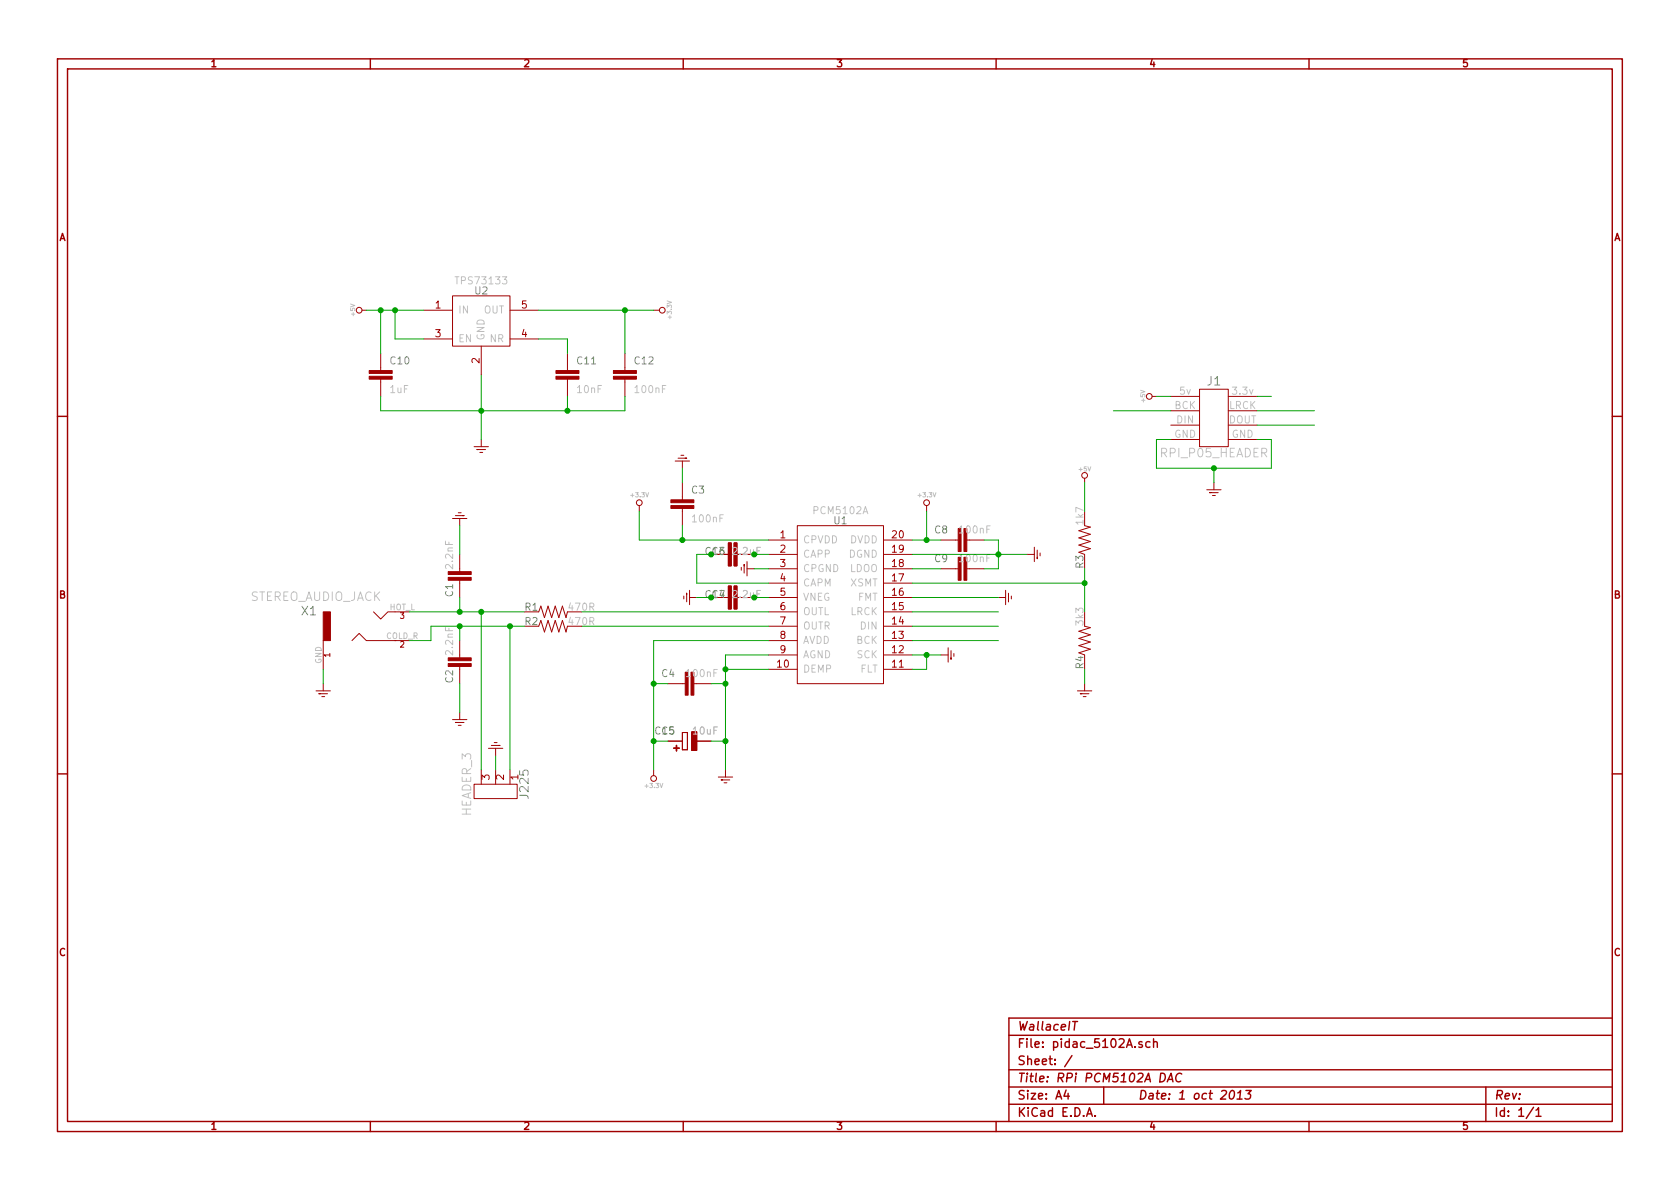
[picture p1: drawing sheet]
<svg xmlns="http://www.w3.org/2000/svg" width="297mm" height="210mm" viewBox="0 0 297 210" stroke-linecap="round" stroke-linejoin="round" font-family="sans-serif">
<g fill="none" stroke="#a00000" stroke-width=".25">
<path d="M10.2 10.4h276.6v189.7h-276.6zM11.9 12.2h273.2v186.1h-273.2zM65.5 10.4v1.8M120.8 10.4v1.8M176.1 10.4v1.8M231.4 10.4v1.8M10.2 73.6h1.7M285.1 73.6h1.7M10.2 136.8h1.7M285.1 136.8h1.7M65.5 198.3v1.8M120.8 198.3v1.8"/>
<path d="M176.1 198.3v1.8M178.4 183.1h106.7M178.4 189.2h106.7M178.4 195.3h106.7M178.4 192.2h106.7M188.5 192.8l-.4 1h1M188.8 193.3v1.1M189.5 186.7l-1.3 1.9M189.7 180.6h.8M192.1 197.4l.5-1.5 .5 1.5M192.3 197h.7M193.6 197.3v.1"/>
<path d="M195.1 192.2v3.1M201.9 184.3l-.3-.1-.3 .2 .1 .2 .5 .2v.3h-.6M203.3 184.3a.48 .48 0 0 0-.6 0v.8l.2 .1 .4-.1M204 184.3a.36 .36 0 0 1 .6 .1v.8M204 183.7v1.5M205.2 189.8a.76 .76 0 0 1 .9 .5 .76 .76 0 0 1-.5 .9l-.5 .1zM206.4 191.3l.7-1.5 .3 1.5M206.6 190.9h.7M208.9 189.9a.73 .73 0 0 0-1 .4 .73 .73 0 0 0 .6 1l.3-.1M217.6 193l.4-.2a.88 .88 0 0 1-.3 1.6l-.3-.3a1.19 1.19 0 0 1 .2-1.1zM218.7 194.4h.9M218.8 193.3l.6-.5-.2 1.6"/>
<path d="M220.3 192.8h.9l-.6 .6 .4 .1 .1 .2-.2 .6-.6 .1-.2-.2M231.4 198.3v1.8M262.7 192.2v6.1M271.1 195.8l-1.3 2M271.6 196.3l.4-.4v1.5M271.6 197.4h.9M285.1 180h-106.7v18.3"/>
</g>
<g fill="none" stroke="#a00000" stroke-width=".18">
<path d="M64 54.9h.8M74.9 54.9h5.1M74.9 59.9h5.1M80 52.3h10.2v8.9h-10.2zM90.2 54.9h5M90.2 59.9h5M115.6 54.9h1M67.3 62.5v3M67.3 67.1v3M83.8 79h2.6M84.6 79.5h-.3h1.6M85.1 61.2v5.1"/>
<path d="M85.1 77.7v1.3M100.3 62.5v3M100.3 67.1v3M110.5 62.5v3M110.5 67.1v3M203.7 70.1h.8M207 70.1h5.1M207 72.6h5.1M207 75.2h5.1M207 77.7h5.1M212.1 68.8h5.1v10.2h-5.1zM217.2 70.1h5"/>
<path d="M217.2 72.6h5M217.2 75.2h5M217.2 77.7h5M80 91.7h2.5M80.5 91.2h1.5h-.2M81 90.7h.5M81.3 91.7v1.3M81.3 98v3.1M84.8 80h.5M113 89.4v1M119.4 81.5h2.5M119.9 81h1.5h-.2"/>
<path d="M120.4 80.5h.5M120.6 81.5v1.3M120.6 85.3v3.1M120.6 89.9v3.1M128.3 98h.5M132.1 99.3v2.5M135.9 95.5h5.1M135.9 98h5.1M141 93h15.2v27.9h-15.2zM156.2 95.5h5.1M156.2 98h5.1M163.8 89.4v1"/>
<path d="M166.4 95.5h3M170.9 95.5h3.1M181.6 98h1.3M182.9 96.8v2.5M183.4 97.3v1.5v-.3M183.9 97.8v.5M191.8 84.6v.7M191.8 93l1 .2-2 .6 2 .7-2 .6 2 .7-2 .6 2 .6-2 .7M213.4 86.6h2.5M214.1 87.1h-.2h1.5M214.4 87.6h.5M214.6 85.3v1.3"/>
<path d="M57.1 113.3v5.1M62.2 113.3l1.3-1.3 1.3 1.3h7.6M66 108.2l1.3 1.3 1.3-1.3h3.8M81.3 102.6v3.1M81.3 113.3v3M81.3 117.9v3M95.2 108.2l.4-1 .7 2 .6-2 .6 2 .7-2 .6 2 .6-2 .7 2 .2-1M95.2 110.7l.4-1 .7 2.1 .6-2.1 .6 2.1 .7-2.1 .6 2.1 .6-2.1 .7 2.1 .2-1.1M120.9 105.4v.5M121.4 105.2v-.3v1.5M121.9 105.7h1.3M121.9 104.4v2.5"/>
<path d="M128.3 105.7h.5M131.1 100.3v.5M131.6 100.1v-.3v1.5M132.1 100.6h1.2M135.9 100.6h5.1M135.9 103.1h5.1M135.9 105.7h5.1M135.9 108.2h5.1M135.9 110.7h5.1M135.9 113.3h5.1M135.9 115.8h5.1M135.9 118.4h5.1"/>
<path d="M156.2 100.6h5.1M156.2 103.1h5.1M156.2 105.7h5.1M156.2 108.2h5.1M156.2 110.7h5.1M156.2 113.3h5.1M156.2 115.8h5.1M156.2 118.4h5.1M166.4 100.6h3M166.4 115.8h1.2M167.6 114.5v2.6M168.1 115.1v1.5v-.3"/>
<path d="M168.7 115.6v.5M170.9 100.6h3.1M176.5 105.7h1.3M177.8 104.4v2.5M178.3 104.9v1.5v-.2M178.8 105.4v.5M191.8 110.7l1 .3-2 .6 2 .7-2 .6 2 .6-2 .7 2 .6-2 .6M55.9 122.2h2.5M56.6 122.7h-.2h1.5M56.9 123.2h.5M57.1 120.9v1.3M80 127.2h2.5"/>
<path d="M80.8 127.8h-.3h1.5M81 128.3h.5M81.3 126v1.2M83.8 138.7h7.6v2.5h-7.6zM85.1 136.1v2.6M86.4 132.3h2.5M86.9 131.8h1.5h-.3M87.4 131.3h.5M87.6 132.3v1.3M87.6 136.1v2.6M90.2 136.1v2.6M115.6 136.1v1.1"/>
<path d="M118.1 120.9h3.1M118.1 131.1h2.5M120.6 129.5h.9v3.1h-.9zM122.7 120.9h3M123.2 131.1h2.5M127 137.4h2.5M127.8 137.9h-.3h1.5M128 138.4h.5M128.3 136.1v1.3M190.5 122.2h2.5M191.3 122.7h-.3h1.5M191.5 123.2h.5"/>
<path d="M191.8 120.9v1.3"/>
<circle cx="63.5" cy="54.9" r=".51"/>
<circle cx="117.1" cy="54.9" r=".51"/>
<circle cx="203.2" cy="70.1" r=".51"/>
<circle cx="113" cy="88.9" r=".51"/>
<circle cx="163.8" cy="88.9" r=".51"/>
<circle cx="191.8" cy="84.1" r=".51"/>
<circle cx="115.6" cy="137.7" r=".51"/>
</g>
<g fill="#a00000" stroke="#a00000" stroke-width=".18">
<path d="M118.6 89.4h4.1v.5h-4.1z"/>
<path d="M118.6 88.4h4.1v.5h-4.1z"/>
<path d="M129.8 96h.5v4.1h-.5z"/>
<path d="M128.8 96h.5v4.1h-.5z"/>
<path d="M129.8 103.6h.5v4.1h-.5z"/>
<path d="M128.8 103.6h.5v4.1h-.5z"/>
<path d="M122.2 118.9h.5v4h-.5z"/>
<path d="M121.2 118.9h.5v4h-.5z"/>
<path d="M122.3 129.4h.9v3.3h-.9z"/>
<path d="M57.1 108.2h1.3v5.1h-1.3z"/>
<path d="M79.2 101.1h4.1v.5h-4.1z"/>
<path d="M79.2 102.1h4.1v.5h-4.1z"/>
<path d="M79.2 116.3h4.1v.5h-4.1z"/>
<path d="M79.2 117.3h4.1v.6h-4.1z"/>
<path d="M170.4 93.5h.5v4h-.5z"/>
<path d="M169.4 93.5h.5v4h-.5z"/>
<path d="M170.4 98.5h.5v4.1h-.5z"/>
<path d="M169.4 98.5h.5v4.1h-.5z"/>
<path d="M98.3 66.5h4.1v.6h-4.1z"/>
<path d="M98.3 65.5h4.1v.5h-4.1z"/>
<path d="M65.3 66.5h4v.6h-4z"/>
<path d="M65.3 65.5h4v.5h-4z"/>
<path d="M108.5 66.5h4v.6h-4z"/>
<path d="M108.5 65.5h4v.5h-4z"/>
</g>
<path d="M116.7 128.7a.5 .5 0 0 0-.6 0 .5 .5 0 0 0-.2 .6 .45 .45 0 0 0 .3 .5 .45 .45 0 0 0 .5-.1" fill="none" stroke="#808080" stroke-width=".18"/>
<g fill="none" stroke="#00a000" stroke-width=".18">
<path d="M64.8 54.9h10.1M67.3 54.9v7.6M69.8 54.9v5h5.1M95.2 54.9h20.4M95.2 59.9h5.1v2.6M110.5 54.9v7.6M67.3 70.1v2.5h43.2v-2.5M85.1 66.3v11.4M100.3 70.1v2.5M196.8 72.6h10.2M204.5 70.1h2.5M207 77.7h-2.5v5.1h20.3v-5.1h-2.6"/>
<path d="M222.2 70.1h2.6M222.2 72.6h10.2M222.2 75.2h10.2M81.3 93v5M113 90.4v5.1h22.9M120.6 82.8v2.5M120.6 93v2.5M125.7 98h-2.5v5.1h12.7M133.3 98h2.6M161.3 95.5h5.1M161.3 98h20.3M163.8 90.4v5.1"/>
<path d="M174 95.5h2.5v5.1h-2.5M191.8 85.3v5.1M214.6 82.8v2.5M57.1 118.4v2.5M72.4 108.2h20.3M81.3 105.7v2.5M81.3 110.7v2.6M85.1 108.2v27.9M90.2 110.7v25.4M92.7 110.7h-16.5v2.6h-3.8M102.9 108.2h33M102.9 110.7h33"/>
<path d="M123.2 105.7h2.5M128.3 118.4h7.6M133.3 100.6h2.6M133.3 105.7h2.6M135.9 115.8h-7.6v20.3M135.9 113.3h-20.3v22.8M161.3 103.1h30.5M161.3 100.6h5.1M161.3 105.7h15.2M161.3 115.8h5.1M161.3 113.3h15.2M161.3 108.2h15.2"/>
<path d="M161.3 110.7h15.2M163.8 115.8v2.6h-2.5M191.8 100.6v7.6M191.8 118.4v2.5M81.3 120.9v5.1M87.6 133.6v2.5M115.6 120.9h2.5M115.6 131.1h2.5M125.7 120.9h2.6M125.7 131.1h2.6"/>
</g>
<g fill="#00a000" stroke="#00a000" stroke-width=".25">
<circle cx="120.6" cy="95.5" r=".41"/>
<circle cx="115.6" cy="120.9" r=".41"/>
<circle cx="128.3" cy="120.9" r=".41"/>
<circle cx="115.6" cy="131.1" r=".41"/>
<circle cx="128.3" cy="131.1" r=".41"/>
<circle cx="81.3" cy="108.2" r=".41"/>
<circle cx="81.3" cy="110.7" r=".41"/>
<circle cx="176.5" cy="98" r=".41"/>
<circle cx="163.8" cy="95.5" r=".41"/>
<circle cx="214.6" cy="82.8" r=".41"/>
<circle cx="163.8" cy="115.8" r=".41"/>
<circle cx="128.3" cy="118.4" r=".41"/>
<circle cx="191.8" cy="103.1" r=".41"/>
<circle cx="85.1" cy="72.6" r=".41"/>
<circle cx="69.8" cy="54.9" r=".41"/>
<circle cx="67.3" cy="54.9" r=".41"/>
<circle cx="100.3" cy="72.6" r=".41"/>
<circle cx="110.5" cy="54.9" r=".41"/>
<circle cx="90.2" cy="110.7" r=".41"/>
<circle cx="85.1" cy="108.2" r=".41"/>
</g>
<g font-size="2.1" fill="#808080">
<text x="213.5" y="68.2">J1</text>
<text x="53.3" y="108.9">X1</text>
<text x="93.5" y="141" transform="rotate(-90 93.5 141)">J225</text>
</g>
<g font-size="2.1" fill="#fff">
<text x="196.8" y="72.4">BCK</text>
<text x="226.5" y="72.4">LRCK</text>
<text x="226.5" y="74.9">DATA</text>
<text x="170.6" y="107.9">LRCK</text>
<text x="170.6" y="110.5">DATA</text>
<text x="171.9" y="113">BCK</text>
</g>
<g font-size="2.1" fill="#c0c0c0">
<text x="205.3" y="80.9">RPI_P05_HEADER</text>
<text x="44" y="106.3">STEREO_AUDIO_JACK</text>
<text x="83.4" y="144.3" transform="rotate(-90 83.4 144.3)">HEADER_3</text>
</g>
<g font-size="2.1" fill="#a00000">
<text x="179.9" y="185.4">File: pidac_5102A.sch</text>
<text x="179.9" y="182.3">WallaceIT</text>
<text x="179.9" y="191.5">Title: RPi PCM5102A DAC</text>
<text x="179.9" y="188.4">Sheet: /</text>
<text x="179.9" y="197.6">KiCad E.D.A.</text>
<text x="179.9" y="194.5">Size: A4</text>
<text x="201.2" y="194.5">Date: 1 oct 2013</text>
<text x="264.2" y="194.5">Rev:</text>
<text x="264.2" y="197.6">Id: 1/1</text>
</g>
<g font-size="1.8" fill="#a00000">
<text x="37.3" y="11.9">1</text>
<text x="92.7" y="11.9">2</text>
<text x="148" y="11.9">3</text>
<text x="203.3" y="11.9">4</text>
<text x="258.6" y="11.9">5</text>
<text x="10.4" y="42.7">A</text>
<text x="285.3" y="42.7">A</text>
<text x="77" y="54.6">1</text>
<text x="77" y="59.7">3</text>
<text x="92.2" y="59.7">4</text>
<text x="92.2" y="54.6">5</text>
<text x="84.8" y="64.2" transform="rotate(-90 84.8 64.2)">2</text>
<text x="137.9" y="95.2">1</text>
<text x="157.8" y="95.2">20</text>
<text x="137.9" y="97.8">2</text>
<text x="137.9" y="100.3">3</text>
<text x="157.8" y="100.3">18</text>
<text x="157.8" y="97.8">19</text>
<text x="10.4" y="105.9">B</text>
<text x="137.9" y="102.9">4</text>
<text x="137.9" y="105.4">5</text>
<text x="137.9" y="107.9">6</text>
<text x="157.8" y="107.9">15</text>
<text x="157.8" y="105.4">16</text>
<text x="157.8" y="102.9">17</text>
<text x="285.3" y="105.9">B</text>
<text x="137.9" y="110.5">7</text>
<text x="137.9" y="113">8</text>
<text x="157.8" y="113">13</text>
<text x="157.8" y="110.5">14</text>
<text x="137.5" y="118.1">10</text>
<text x="137.9" y="115.6">9</text>
<text x="157.8" y="118.1">11</text>
<text x="157.8" y="115.6">12</text>
<text x="86.6" y="137.9" transform="rotate(-90 86.6 137.9)">3</text>
<text x="89.2" y="137.9" transform="rotate(-90 89.2 137.9)">2</text>
<text x="91.7" y="137.9" transform="rotate(-90 91.7 137.9)">1</text>
<text x="119.1" y="132.9">+</text>
<text x="10.4" y="169.1">C</text>
<text x="285.3" y="169.1">C</text>
<text x="37.3" y="199.8">1</text>
<text x="92.7" y="199.8">2</text>
<text x="148" y="199.8">3</text>
<text x="203.3" y="199.8">4</text>
<text x="258.6" y="199.8">5</text>
</g>
<g font-size="1.8" fill="#c0c0c0">
<text x="80.9" y="50.3">TPS73133</text>
<text x="81" y="55.5">IN</text>
<text x="85.4" y="55.5">OUT</text>
<text x="81" y="60.6">EN</text>
<text x="85.7" y="60.2" transform="rotate(-90 85.7 60.2)">GND</text>
<text x="86.6" y="60.6">NR</text>
<text x="69" y="69.6">1uF</text>
<text x="102.1" y="69.6">10nF</text>
<text x="112.4" y="69.6">100nF</text>
<text x="208.6" y="69.8">5v</text>
<text x="218" y="69.8">3.3v</text>
<text x="207.6" y="77.5">GND</text>
<text x="207.6" y="72.4">BCK</text>
<text x="208" y="74.9">DIN</text>
<text x="217.2" y="74.9">DOUT</text>
<text x="217.3" y="72.4">LRCK</text>
<text x="217.8" y="77.5">GND</text>
<text x="122.6" y="92.4">100nF</text>
<text x="144" y="91">PCM5102A</text>
<text x="169.8" y="94.4">100nF</text>
<text x="191.6" y="92.7" transform="rotate(-90 191.6 92.7)">1k7</text>
<text x="80.2" y="100.5" transform="rotate(-90 80.2 100.5)">2.2nF</text>
<text x="142" y="96.1">CPVDD</text>
<text x="142" y="98.7">CAPP</text>
<text x="142" y="101.2">CPGND</text>
<text x="150" y="98.7">DGND</text>
<text x="150.1" y="101.2">LDOO</text>
<text x="150.2" y="96.1">DVDD</text>
<text x="169.8" y="99.5">100nF</text>
<text x="142" y="103.8">CAPM</text>
<text x="142" y="106.3">VNEG</text>
<text x="150.3" y="103.8">XSMT</text>
<text x="151.6" y="106.3">FMT</text>
<text x="100.7" y="108">470R</text>
<text x="100.7" y="110.6">470R</text>
<text x="142" y="108.8">OUTL</text>
<text x="142" y="111.4">OUTR</text>
<text x="142" y="113.9">AVDD</text>
<text x="150.3" y="108.8">LRCK</text>
<text x="151.4" y="113.9">BCK</text>
<text x="152.1" y="111.4">DIN</text>
<text x="191.6" y="110.5" transform="rotate(-90 191.6 110.5)">3k3</text>
<text x="80.2" y="115.7" transform="rotate(-90 80.2 115.7)">2.2nF</text>
<text x="121.5" y="119.8">100nF</text>
<text x="142" y="116.5">AGND</text>
<text x="142" y="119">DEMP</text>
<text x="151.5" y="116.5">SCK</text>
<text x="151.9" y="119">FLT</text>
<text x="122.6" y="129.9">10uF</text>
</g>
<g font-size="1.8" fill="#808080">
<text x="84" y="52.1">U2</text>
<text x="69.1" y="64.5">C10</text>
<text x="102.1" y="64.5">C11</text>
<text x="112.2" y="64.5">C12</text>
<text x="122.3" y="87.3">C3</text>
<text x="147.5" y="92.8">U1</text>
<text x="165.3" y="94.4">C8</text>
<text x="125.9" y="98.2">C6</text>
<text x="165.3" y="99.5">C9</text>
<text x="191.6" y="100.5" transform="rotate(-90 191.6 100.5)">R3</text>
<text x="80.2" y="105.5" transform="rotate(-90 80.2 105.5)">C1</text>
<text x="125.9" y="105.8">C7</text>
<text x="92.8" y="108">R1</text>
<text x="92.8" y="110.6">R2</text>
<text x="117" y="119.8">C4</text>
<text x="191.6" y="118.2" transform="rotate(-90 191.6 118.2)">R4</text>
<text x="80.2" y="120.7" transform="rotate(-90 80.2 120.7)">C2</text>
<text x="117" y="129.9">C5</text>
</g>
<g font-size="1.8" fill="#00a000">
<text x="124.8" y="98.2">C13</text>
<text x="129.7" y="98.2">2.2uF</text>
<text x="124.8" y="105.8">C14</text>
<text x="129.7" y="105.8">2.2uF</text>
</g>
<g font-size="1.4" fill="#c0c0c0">
<text x="68.8" y="107.9">HOT_L</text>
<text x="68.2" y="113">COLD_R</text>
<text x="56.9" y="117.4" transform="rotate(-90 56.9 117.4)">GND</text>
</g>
<g font-size="1.4" fill="#a00000">
<text x="70.7" y="109.5">3</text>
<text x="58.4" y="116.2" transform="rotate(-90 58.4 116.2)">1</text>
<text x="70.7" y="114.5">2</text>
</g>
<g font-size="1.1" fill="#c0c0c0">
<text x="62.8" y="55.8" transform="rotate(-90 62.8 55.8)">+5V</text>
<text x="118.8" y="56.3" transform="rotate(-90 118.8 56.3)">+3.3V</text>
<text x="202.5" y="71.1" transform="rotate(-90 202.5 71.1)">+5V</text>
<text x="190.8" y="83.4">+5V</text>
<text x="111.6" y="88">+3.3V</text>
<text x="162.4" y="88">+3.3V</text>
<text x="114.1" y="139.4">+3.3V</text>
</g>
</svg>
